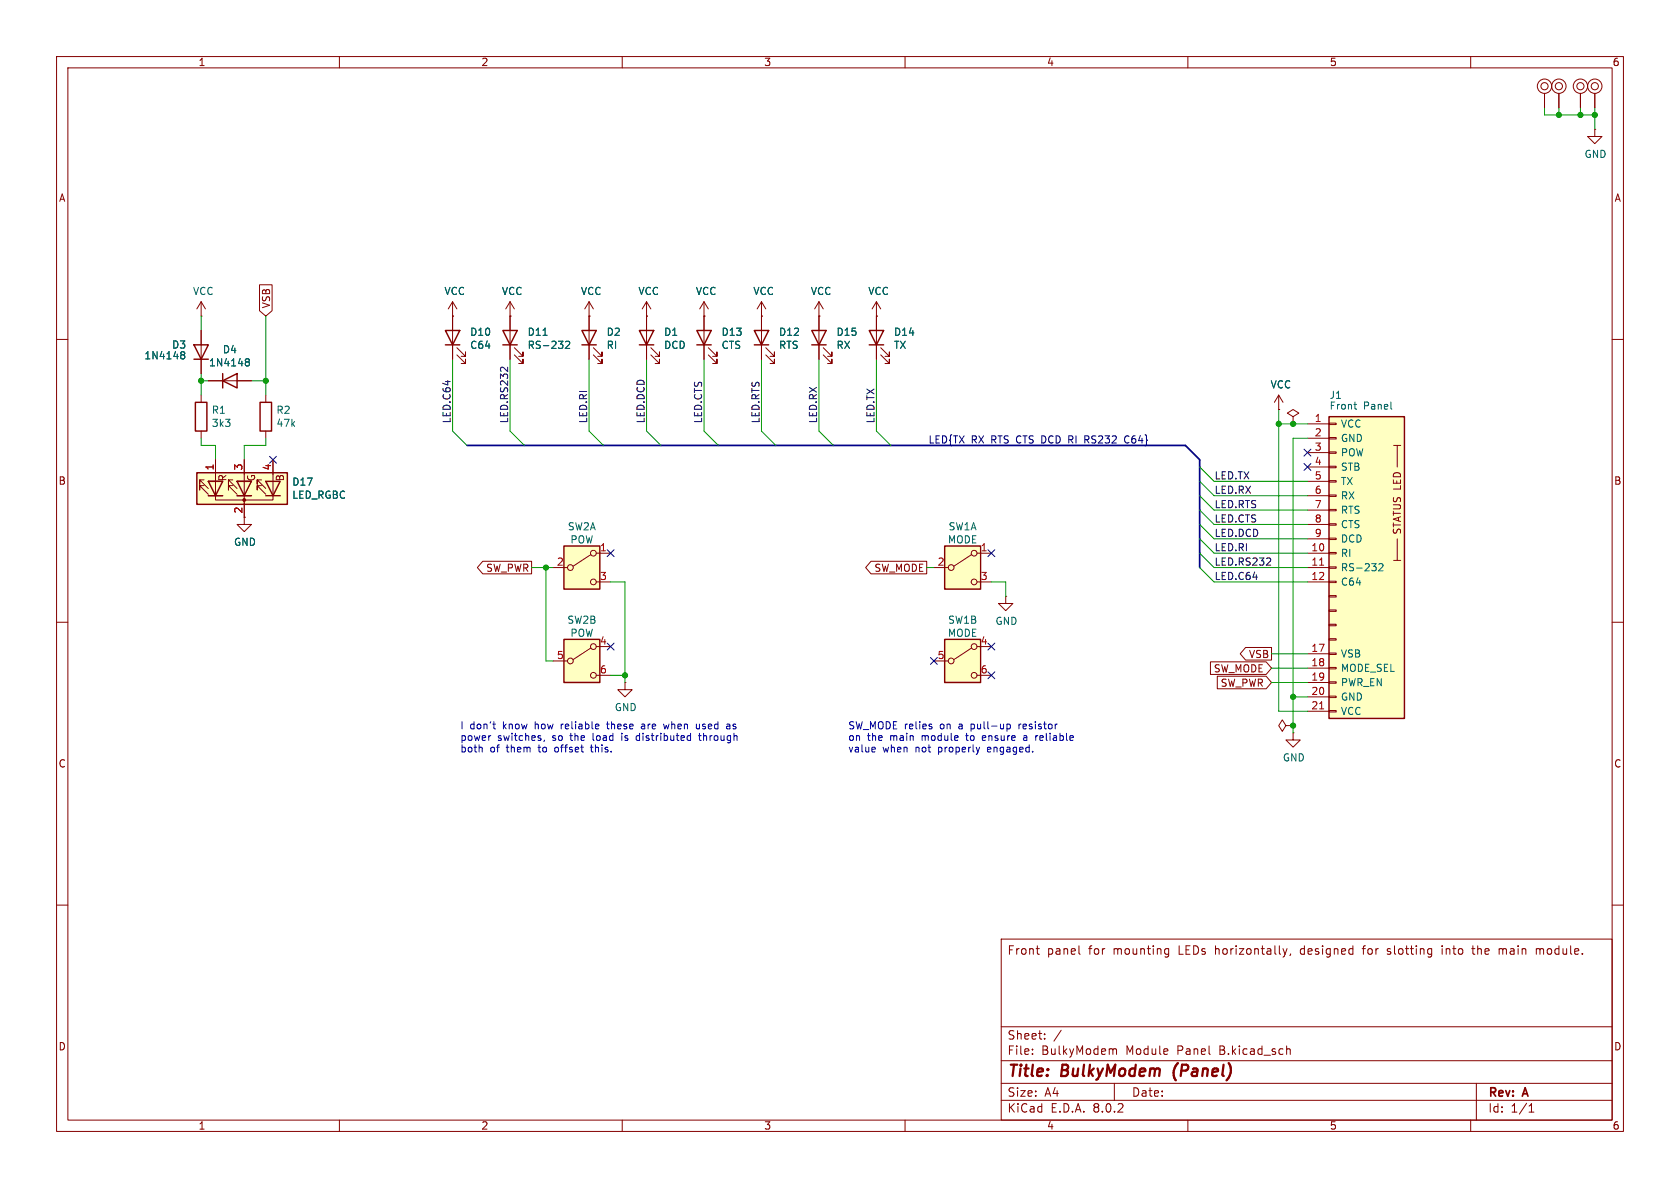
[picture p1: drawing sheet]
<svg xmlns="http://www.w3.org/2000/svg" width="297mm" height="210mm" viewBox="0 0 297 210" stroke-linecap="round" stroke-linejoin="round" font-family="sans-serif">
<g fill="none" stroke="#840000" stroke-width=".18">
<path d="M10 10h277v190h-277zM12 12h273v186h-273zM60 10v2M110 10v2M160 10v2M210 10v2M260 10v2M10 60h2M35.6 55.9h.1M35.6 53.3l-.8 1.3M35.6 53.3v2.6M35.6 53.3l.7 1.3"/>
<path d="M90.2 55.9v7.6M134.6 55.9h.1M134.6 53.3l-.7 1.3M134.6 53.3v2.6M134.6 53.3l.8 1.3M144.8 55.9v7.6M285 60h2M36.8 67.3h7.6M90.9 62.7l1.6 1.6v-.8v.8h-.8M90.9 61.5l1.6 1.5v-.8v.8h-.8M145.5 62.7l1.6 1.6v-.8v.8h-.8M145.5 61.5l1.6 1.5v-.8v.8h-.8"/>
<path d="M228.6 73.7l1-.7-1-.6-1 .6 1 .7v1.2M228.6 74.9h.1M10 110h2M285 110h2M10 160h2M285 160h2M177 166h108v32h-108zM183.2 167.7h.5M183.5 168.6l.2 .1M190.7 168.5l.3 .2M206.2 167.7l.4 .1M206.6 168.6l-.4 .1"/>
<path d="M206.6 167.7v1.2l-.1 .2-.4 .1M226.8 167.7l.4 1M227.2 168.7l-.2 .4-.2 .1M227.5 167.7l-.3 1M228.2 168.6l-.2 .3M240.8 167.7h.6M245.2 168.6l.5 .1M245.5 167.7l-.3 .2 .3 .3M255 167.2v.1M255 167.7v1M260.2 167.7h.5M260.4 167.2v1.3l.3 .2"/>
<path d="M265 167.8l.5-.1 .2 .2M265.7 167.9v.8M265.7 167.8v.1M271.6 167.8l.4-.1 .2 .2M271.6 167.7v1M272.2 167.9v.8M272.5 167.7l-.3 .2M60 198v2M110 198v2M160 198v2M177 194.5h108M177 191.5h108"/>
<path d="M177 187.5h108M177 181.5h108M182.5 186.3v.1M182.5 185.5v.1M184.7 183.6v.1M184.7 182.8v.1M187.6 182.1l-1.3 2M196.7 185.6l.3-.2 .3 .1 .1 .9M197 191.5v3M210 198v2M227.7 185.4l.3 .1 .1 .1v.8M260 198v2"/>
<path d="M261 191.5v6.5M270.3 196.6h.9M270.3 195.5l.4-.4v1.5"/>
</g>
<path d="M207.5 189.3l.1 1.1" fill="none" stroke="#840000" stroke-width=".4"/>
<path d="M88.9 58.4h2.5l-1.2 2.6zM143.5 58.4h2.5l-1.2 2.6zM39.4 67.3l2.5-1.3v2.6zM39.4 66v2.6M88.9 61h2.5M143.5 61h2.5" fill="none" stroke="#840000" stroke-width=".25"/>
<path d="M96 59.3h.7M43.5 63.9l.1 .1M43.5 63.5l.3-.1 .2 .1 .1 .2-.3 .3M43.6 64h.2M43.6 64h-.1M43.8 64l.3 .2-.1 .4-.2 .1-.3-.1M100 60.4l.5-.1 .2 .4-.8 .9h.8" fill="none" stroke="#006464" stroke-width=".18"/>
<path d="M234.9 73.7h13.4v53.3h-13.4z" fill="#ffffc2"/>
<g fill="none" stroke="#840000" stroke-width=".18">
<path d="M80 55.9h.1M80 53.3l-.8 1.3M80 53.3v10.2M80 53.3l.8 1.3M90.2 55.9h.1M90.2 53.3l-.8 1.3M90.2 53.3v2.6M90.2 53.3l.7 1.3M35.6 69.9v1.2M35.6 76.2v1.3M47 69.9v1.2M47 76.2v1.3"/>
<path d="M80.8 62.7l1.5 1.6v-.8v.8h-.8M80.8 61.5l1.5 1.5v-.8v.8h-.8M231.1 74.9h3.8M231.1 77.5h3.8M234.9 79.9h1.3v.2h-1.3zM234.9 77.3h1.3v.3h-1.3zM234.9 74.8h1.3v.3h-1.3zM246.4 78.7h1.2M247 78.7v3.9M231.1 97.8h3.8M231.1 80h3.8M231.1 82.6h3.8"/>
<path d="M231.1 85.1h3.8M231.1 87.6h3.8M231.1 90.2h3.8M231.1 92.7h3.8M231.1 95.3h3.8M234.9 97.7h1.3v.2h-1.3zM234.9 95.1h1.3v.3h-1.3zM234.9 92.6h1.3v.2h-1.3zM234.9 90h1.3v.3h-1.3zM234.9 87.5h1.3v.3h-1.3zM234.9 85h1.3v.2h-1.3zM234.9 82.4h1.3v.3h-1.3z"/>
<path d="M246.4 99.1h1.2M247 95.3v3.8M231.1 100.3h3.8M231.1 102.9h3.8M231.1 115.6h3.8M231.1 118.1h3.8M234.9 118h1.3v.2h-1.3zM234.9 115.4h1.3v.3h-1.3zM234.9 112.9h1.3v.3h-1.3zM234.9 110.4h1.3v.2h-1.3zM234.9 107.8h1.3v.3h-1.3zM234.9 105.3h1.3v.2h-1.3z"/>
<path d="M234.9 102.7h1.3v.3h-1.3zM234.9 100.2h1.3v.3h-1.3zM227.3 128.3l-.6-1-.6 1 .6 1 .6-1h1.3M228.6 128.3h.1M228.6 129.5v1.3h1.3l-1.3 1.3-1.3-1.3h1.3M228.6 129.5h.1M231.1 120.7h3.8M231.1 123.2h3.8M231.1 125.7h3.8M234.9 125.6h1.3v.3h-1.3zM234.9 123.1h1.3v.2h-1.3zM234.9 120.5h1.3v.3h-1.3z"/>
</g>
<path d="M78.7 58.4h2.6l-1.3 2.6zM34.5 71.1h2.1v5.1h-2.1zM46 71.1h2v5.1h-2zM78.7 61h2.6M234.9 73.7h13.4v53.3h-13.4z" fill="none" stroke="#840000" stroke-width=".25"/>
<path d="M239.4 71.5h.4M239.6 72.3h.2M245.9 72.3h.2M243.8 99.8l.5-.2 .2 .4-.8 .9h.8" fill="none" stroke="#006464" stroke-width=".18"/>
<path d="M233.3 99.9h.7M233.3 125.3h.7" fill="none" stroke="#a90000" stroke-width=".18"/>
<path d="M34.8 83.6h16v5.6h-16z" fill="#ffffc2"/>
<circle cx="43.2" cy="88.4" r=".25" fill="#840000" stroke="#840000" stroke-width=".18"/>
<g fill="none" stroke="#840000" stroke-width=".18">
<path d="M273 16.5v2.6M275.6 16.5v2.6M279.4 16.5v2.6M281.9 16.5v2.6M281.9 22.9v1.2h1.3l-1.3 1.3-1.2-1.3h1.2M281.9 22.9h.1M35.6 58.4v7.6M104.1 55.9h.1M104.1 53.3l-.7 1.3M104.1 53.3v10.2M104.1 53.3l.8 1.3M114.3 55.9h.1"/>
<path d="M114.3 53.3l-.8 1.3M114.3 53.3v10.2M114.3 53.3l.8 1.3M124.5 55.9h.1M124.5 53.3l-.8 1.3M124.5 53.3v10.2M124.5 53.3l.7 1.3M154.9 55.9v7.6M104.9 62.7l1.5 1.6v-.8v.8h-.7M104.9 61.5l1.5 1.5v-.8v.8h-.7M115.1 62.7l1.5 1.6v-.8v.8h-.8M115.1 61.5l1.5 1.5v-.8v.8h-.8"/>
<path d="M125.2 62.7l1.5 1.6v-.8v.8h-.7M125.2 61.5l1.5 1.5v-.8v.8h-.7M155.7 62.7l1.5 1.6v-.8v.8h-.7M155.7 61.5l1.5 1.5v-.8v.8h-.7M36.1 85.9h-.8v.7v-.7l1.5 1.5M36.1 84.8h-.8v.8v-.8l1.5 1.6M36.8 87.6h2.6M36.8 85.1h2.6zM36.8 85.1h.1M38.1 81.3v7.1h10.2v-1M41.1 85.9h-.7v.7v-.7l1.5 1.5M41.1 84.8h-.7v.8v-.8l1.5 1.6"/>
<path d="M41.9 87.6h2.5M41.9 85.1h2.5zM41.9 85.1h.1M43.2 81.3v11.4h1.2l-1.2 1.3-1.3-1.3h1.3M46.2 85.9h-.7v.7v-.7l1.5 1.5M46.2 84.8h-.7v.8v-.8l1.5 1.6M48.3 81.3v6.3"/>
<circle cx="273" cy="15.2" r=".63"/>
<circle cx="273.1" cy="15.2" r="1.27"/>
<circle cx="275.6" cy="15.2" r=".63"/>
<circle cx="275.6" cy="15.2" r="1.27"/>
<circle cx="279.4" cy="15.2" r=".63"/>
<circle cx="279.4" cy="15.2" r="1.27"/>
<circle cx="281.9" cy="15.2" r=".63"/>
<circle cx="281.9" cy="15.2" r="1.27"/>
</g>
<g fill="none" stroke="#840000" stroke-width=".25">
<path d="M102.9 58.4h2.5l-1.3 2.6zM113 58.4h2.6l-1.3 2.6zM123.2 58.4h2.5l-1.2 2.6zM153.7 58.4h2.5l-1.3 2.6zM34.3 61h2.5l-1.2 2.5zM34.3 63.5h2.5M102.9 61h2.5M113 61h2.6M123.2 61h2.5M153.7 61h2.5M34.8 83.6h16v5.6h-16zM36.8 85.1h2.6l-1.3 2.5z"/>
<path d="M36.8 87.6h2.6M41.9 85.1h2.5l-1.2 2.5zM41.9 87.6h2.5M47 85.1h2.5l-1.2 2.5zM47 87.6h2.5"/>
</g>
<path d="M32.1 62.7h.1M32.2 62.7h.2M32.2 62.7l-.1 .1M32.4 62.7l.3 .3-.1 .3-.2 .1h-.3M32.7 62.4l-.3 .3" fill="none" stroke="#006464" stroke-width=".18"/>
<path d="M99.7 96.5h6.3v7.6h-6.3z" fill="#ffffc2"/>
<g fill="none" stroke="#840000" stroke-width=".18">
<path d="M134.6 55.9v7.6M135.4 62.7l1.5 1.6v-.8v.8h-.8M135.4 61.5l1.5 1.5v-.8v.8h-.8M226.1 72.4h.1M226.1 69.9l-.8 1.2M226.1 69.9v2.5M226.1 69.9l.7 1.2M104.4 98l-3.1 2.1M105.4 97.8h2.5M97.8 100.3h2.5M105.4 102.9h2.5M177.8 105.4v1.3h1.3l-1.3 1.3-1.3-1.3h1.3"/>
<path d="M177.8 105.4h.1"/>
<circle cx="104.9" cy="97.8" r=".51"/>
<circle cx="100.8" cy="100.3" r=".51"/>
<circle cx="104.9" cy="102.9" r=".51"/>
</g>
<path d="M133.3 58.4h2.6l-1.3 2.6zM133.3 61h2.6M99.7 96.5h6.3v7.6h-6.3z" fill="none" stroke="#840000" stroke-width=".25"/>
<path d="M167 96.5h6.4v7.6h-6.4z" fill="#ffffc2"/>
<g fill="none" stroke="#840000" stroke-width=".18">
<path d="M171.8 98l-3.1 2.1M172.7 97.8h2.6M165.1 100.3h2.5M172.7 102.9h2.6"/>
<circle cx="172.2" cy="97.8" r=".51"/>
<circle cx="168.1" cy="100.3" r=".51"/>
<circle cx="172.2" cy="102.9" r=".51"/>
</g>
<path d="M167 96.5h6.4v7.6h-6.4z" fill="none" stroke="#840000" stroke-width=".25"/>
<path d="M167 113h6.4v7.7h-6.4z" fill="#ffffc2"/>
<g fill="none" stroke="#840000" stroke-width=".18">
<path d="M144.8 55.9h.1M144.8 53.3l-.8 1.3M144.8 53.3v2.6M144.8 53.3l.7 1.3M154.9 55.9h.1M154.9 53.3l-.7 1.3M154.9 53.3v2.6M154.9 53.3l.8 1.3M165.1 116.8h2.5M171.8 114.6l-3.1 2M172.7 114.3h2.6M172.7 119.4h2.6"/>
<circle cx="168.1" cy="116.8" r=".51"/>
<circle cx="172.2" cy="119.4" r=".51"/>
<circle cx="172.2" cy="114.3" r=".51"/>
</g>
<path d="M167 113h6.4v7.7h-6.4z" fill="none" stroke="#840000" stroke-width=".25"/>
<path d="M99.7 113h6.3v7.7h-6.3z" fill="#ffffc2"/>
<g fill="none" stroke="#840000" stroke-width=".18">
<path d="M273 16.5v2.6M275.6 16.5v2.6M279.4 16.5v2.6M281.9 16.5v2.6M35.6 58.4v2.6M45.9 50.3h2.2v4.6l-1.1 1-1.1-1zM80 55.9h.1M80 55.9v2.5M90.2 55.9h.1M90.2 55.9v2.5M104.1 55.9h.1M104.1 55.9v2.5"/>
<path d="M114.3 55.9h.1M114.3 55.9v2.5M124.5 55.9h.1M124.5 55.9v2.5M134.6 55.9h.1M134.6 55.9v2.5M144.8 55.9h.1M144.8 55.9v2.5M154.9 55.9h.1M154.9 55.9v2.5M35.6 63.5v2.5M36.8 67.3h2.6"/>
<path d="M41.9 67.3h2.5M80 61v2.5M90.2 61v2.5M104.1 61v2.5M114.3 61v2.5M124.5 61v2.5M134.6 61v2.5M144.8 61v2.5M154.9 61v2.5M226.1 72.4h.1M228.6 74.9h.1M38.1 81.3v2.5"/>
<path d="M43.2 81.3v2.5M43.2 88.9v2.5M48.3 81.3v2.5M85.3 99.2h8.7v2.2h-8.7l-.9-1.1zM154 99.2h9.8v2.2h-9.8l-1-1.1zM97.8 116.8h2.5M104.4 114.6l-3.1 2M105.4 114.3h2.5M105.4 119.4h2.5M214 117h9.8l1 1.1-1 1.1h-9.8zM215.2 119.5h8.6l1 1.2-1 1.1h-8.6zM220.2 114.5h4.6v2.2h-4.6l-.9-1.1z"/>
<path d="M110.5 120.7v1.2h1.3l-1.3 1.3-1.3-1.3h1.3M110.5 120.7h.1"/>
<circle cx="100.8" cy="116.8" r=".51"/>
<circle cx="104.9" cy="114.3" r=".51"/>
<circle cx="104.9" cy="119.4" r=".51"/>
</g>
<path d="M99.7 113h6.3v7.7h-6.3z" fill="none" stroke="#840000" stroke-width=".25"/>
<path d="M89.7 64.9v.8l-.7-.7-.3-.1-.2 .3M224.4 98.6l.2 .3v.3l-.7 .7h.7" fill="none" stroke="#0f0f0f" stroke-width=".18"/>
<g fill="none" stroke="#000084" stroke-width=".18">
<path d="M191.8 77.7h.5M192.1 77.7l.4 .6M192.3 77h-.5v1.3M199.4 77a.64 .64 0 0 0-.6 .7 .64 .64 0 0 0 .6 .6M230.5 79.4l1.2 1.2M231.7 79.4l-1.2 1.2M47.7 80.7l1.2 1.2M48.9 80.7l-1.2 1.2M107.3 97.2l1.3 1.2M108.6 97.2l-1.3 1.2M174.7 97.2l1.2 1.2M175.9 97.2l-1.2 1.2"/>
<path d="M230.5 81.9l1.2 1.3M231.7 81.9l-1.2 1.3M107.3 113.7l1.3 1.2M108.6 113.7l-1.3 1.2M164.5 116.2l1.2 1.2M165.7 116.2l-1.2 1.2M174.7 118.8l1.2 1.2M174.7 113.7l1.2 1.2M175.9 118.8l-1.2 1.2M175.9 113.7l-1.2 1.2"/>
</g>
<g fill="none" stroke="#0000c2" stroke-width=".18">
<path d="M85.2 132.2l.1 .7M86.6 130h.2M87.1 128h.5M87.4 128.8h.2M96.3 130.8l-.2 .3M104.4 132.1h.4M104.5 131.7l.1 1.2M107.2 128h.5M107.4 127.6v1.2M109.9 129.6v.1M109.9 130v.9M112.9 130l-.3 .1-.1 .2v.5l.4 .1"/>
<path d="M113.8 128l-.4 .1M113.9 128.4h-.3l-.2 .1v.3h.5M117.3 128l.2 .8 .3-.6 .2 .6M122 130l.1 .1M122.1 129.6v1.3M122.1 130.8l-.1 .1M123.5 130h.5M123.7 128.7l-.2 .1h-.3M123.7 128v.8M123.7 129.6v1.1l.3 .2M128.6 128l.4 .1v.7M129 128.8h-.4"/>
<path d="M129 128.3l-.4 .1M154.6 132.1l.1 .3-.6 .1M154.7 132.9h-.1M164.6 128.4l.2 .2-.2 .2M164.6 128l.1 .1M173.2 132.1l-.3 .8M173.8 130l-.1 .2v.5l.1 .2M174.3 130.3l-.6 .2M178 128.1l.4-.1 .2 .2-.1 .6h-.5M178 128v1.3M180.1 128v.8M180.4 128l-.3 .2"/>
<path d="M181.3 130l-.3 .1M181.4 130.4h-.3l-.2 .2 .1 .2 .4 .1M183.3 130h.2"/>
</g>
<path d="M82.5 78.7h127l2.6 2.6v19" fill="none" stroke="#000084" stroke-width=".3"/>
<g fill="none" stroke="#009600" stroke-width=".18">
<path d="M273 19.1v1.2h8.9M275.6 19.1v1.2M279.4 19.1v1.2M281.9 19.1v3.8M35.6 55.9v2.5M47 55.9v14M35.6 67.3h1.2M35.6 66v3.9M35.6 77.5v1.2h2.5v2.6M44.4 67.3h2.6M47 77.5v1.2h-3.8v2.6M80 63.5v12.7l2.5 2.5"/>
<path d="M90.2 63.5v12.7l2.5 2.5M104.1 63.5v12.7l2.6 2.5M114.3 63.5v12.7l2.5 2.5M124.5 63.5v12.7l2.5 2.5M134.6 63.5v12.7l2.6 2.5M144.8 63.5v12.7l2.5 2.5M154.9 63.5v12.7l2.6 2.5M226.1 74.9h5M226.1 72.4v53.3h5M231.1 77.5h-2.5v52M212.1 87.6l2.5 2.6h16.5M212.1 97.8l2.5 2.5h16.5"/>
<path d="M212.1 85.1l2.5 2.5h16.5M212.1 82.6l2.5 2.5h16.5M212.1 95.3l2.5 2.5h16.5M212.1 90.2l2.5 2.5h16.5M212.1 92.7l2.5 2.6h16.5M94 100.3h3.8M96.5 100.3v16.5h1.3M107.9 102.9h2.6v17.8M107.9 119.4h2.6M163.8 100.3h1.3M175.3 102.9h2.5v2.5M212.1 100.3l2.5 2.6h16.5"/>
<path d="M224.8 118.1h6.3M224.8 115.6h6.3M224.8 120.7h6.3M228.6 123.2h2.5"/>
</g>
<path d="M96 59.3h.7M32.1 62.7h.1M32.2 62.7h.2M32.2 62.7l-.1 .1M32.4 62.7l.3 .3-.1 .3-.2 .1h-.3M32.7 62.4l-.3 .3M43.5 63.9l.1 .1M43.5 63.5l.3-.1 .2 .1 .1 .2-.3 .3M43.6 64h.2M43.6 64h-.1M43.8 64l.3 .2-.1 .4-.2 .1-.3-.1M100 60.4l.5-.1 .2 .4-.8 .9h.8" fill="none" stroke="#006464" stroke-width=".18"/>
<g fill="#009600" stroke="#009600" stroke-width=".18">
<circle cx="47" cy="67.3" r=".46"/>
<circle cx="35.6" cy="67.3" r=".46"/>
<circle cx="228.6" cy="123.2" r=".46"/>
<circle cx="228.6" cy="128.3" r=".46"/>
<circle cx="226.1" cy="74.9" r=".46"/>
<circle cx="228.6" cy="74.9" r=".46"/>
<circle cx="281.9" cy="20.3" r=".46"/>
<circle cx="275.6" cy="20.3" r=".46"/>
<circle cx="279.4" cy="20.3" r=".46"/>
<circle cx="110.5" cy="119.4" r=".46"/>
<circle cx="96.5" cy="100.3" r=".46"/>
</g>
<g font-size="2.8" fill="#840000">
<text x="178" y="190.9">Title:</text>
<text x="187.7" y="190.9">BulkyModem</text>
<text x="208.3" y="190.9">(Panel)</text>
</g>
<g font-size="2.1" fill="#840000">
<text x="178" y="169">Front</text>
<text x="185.1" y="169">panel</text>
<text x="192.5" y="169">for</text>
<text x="197" y="169">mounting</text>
<text x="208.6" y="169">LEDs</text>
<text x="215.2" y="169">horizontally,</text>
<text x="230.4" y="169">designed</text>
<text x="241.7" y="169">for</text>
<text x="246.1" y="169">slotting</text>
<text x="255.9" y="169">into</text>
<text x="261.5" y="169">the</text>
<text x="266.3" y="169">main</text>
<text x="273" y="169">module.</text>
<text x="178" y="184">Sheet:</text>
<text x="178" y="186.7">File:</text>
<text x="184.1" y="186.7">BulkyModem</text>
<text x="199.1" y="186.7">Module</text>
<text x="208.3" y="186.7">Panel</text>
<text x="215.8" y="186.7">B.kicad_sch</text>
<text x="178" y="196.9">KiCad</text>
<text x="178" y="194.1">Size:</text>
<text x="184.7" y="194.1">A4</text>
<text x="185.7" y="196.9">E.D.A.</text>
<text x="193.3" y="196.9">8.0.2</text>
<text x="200" y="194.1">Date:</text>
<text x="263" y="194.3">Rev:</text>
<text x="263" y="196.9">Id:</text>
<text x="267.1" y="196.9">1/1</text>
<text x="269.4" y="194.3">A</text>
</g>
<g font-size="1.8" fill="#840000">
<text x="35" y="11.9">1</text>
<text x="85" y="11.9">2</text>
<text x="135" y="11.9">3</text>
<text x="185" y="11.9">4</text>
<text x="235" y="11.9">5</text>
<text x="285" y="11.9">6</text>
<text x="10.3" y="35.9">A</text>
<text x="285.3" y="35.9">A</text>
<text x="47.9" y="54.6" transform="rotate(-90 47.9 54.6)">VSB</text>
<text x="10.3" y="85.9">B</text>
<text x="40.2" y="85.2" transform="rotate(-90 40.2 85.2)">R</text>
<text x="45.3" y="85.2" transform="rotate(-90 45.3 85.2)">G</text>
<text x="50.4" y="85.2" transform="rotate(-90 50.4 85.2)">B</text>
<text x="285.3" y="85.9">B</text>
<text x="42.9" y="90.9" transform="rotate(-90 42.9 90.9)">2</text>
<text x="247.9" y="94.6" transform="rotate(-90 247.9 94.6)">STATUS LED</text>
<text x="85.8" y="101.3">SW_PWR</text>
<text x="154.5" y="101.3">SW_MODE</text>
<text x="214.5" y="119.1">SW_MODE</text>
<text x="220.7" y="116.5">VSB</text>
<text x="215.7" y="121.6">SW_PWR</text>
<text x="10.3" y="135.9">C</text>
<text x="285.3" y="135.9">C</text>
<text x="10.3" y="185.9">D</text>
<text x="285.3" y="185.9">D</text>
<text x="35" y="199.9">1</text>
<text x="85" y="199.9">2</text>
<text x="135" y="199.9">3</text>
<text x="185" y="199.9">4</text>
<text x="235" y="199.9">5</text>
<text x="285" y="199.9">6</text>
</g>
<g font-size="1.8" fill="#006464">
<text x="280" y="28.1">GND</text>
<text x="34" y="52.3">VCC</text>
<text x="78.5" y="52.3">VCC</text>
<text x="88.6" y="52.3">VCC</text>
<text x="102.6" y="52.3">VCC</text>
<text x="112.8" y="52.3">VCC</text>
<text x="122.9" y="52.3">VCC</text>
<text x="133.1" y="52.3">VCC</text>
<text x="143.2" y="52.3">VCC</text>
<text x="153.4" y="52.3">VCC</text>
<text x="83" y="59.6">D10</text>
<text x="93.2" y="59.6">D11</text>
<text x="107.1" y="59.6">D2</text>
<text x="117.3" y="59.6">D1</text>
<text x="127.5" y="59.6">D13</text>
<text x="137.6" y="59.6">D12</text>
<text x="147.8" y="59.6">D15</text>
<text x="157.9" y="59.6">D14</text>
<text x="25.4" y="63.7">1N4148</text>
<text x="30.3" y="61.8">D3</text>
<text x="36.8" y="65">1N4148</text>
<text x="39.3" y="62.7">D4</text>
<text x="83" y="61.9">C64</text>
<text x="93.2" y="61.9">RS-232</text>
<text x="107.1" y="61.9">RI</text>
<text x="117.3" y="61.9">DCD</text>
<text x="127.5" y="61.9">CTS</text>
<text x="137.6" y="61.9">RTS</text>
<text x="147.8" y="61.9">RX</text>
<text x="157.9" y="61.9">TX</text>
<text x="224.5" y="68.9">VCC</text>
<text x="235" y="70.7">J1</text>
<text x="37.3" y="73.4">R1</text>
<text x="37.3" y="75.7">3k3</text>
<text x="48.8" y="73.4">R2</text>
<text x="48.8" y="75.7">47k</text>
<text x="235" y="72.6">Front</text>
<text x="237" y="75.8">VCC</text>
<text x="241" y="72.6">Panel</text>
<text x="237" y="78.3">GND</text>
<text x="237" y="80.9">POW</text>
<text x="237" y="83.4">STB</text>
<text x="51.6" y="88.4">LED_RGBC</text>
<text x="51.6" y="86.1">D17</text>
<text x="237" y="86">TX</text>
<text x="237" y="88.5">RX</text>
<text x="100.3" y="94">SW2A</text>
<text x="167.6" y="94">SW1A</text>
<text x="237" y="91">RTS</text>
<text x="237" y="93.6">CTS</text>
<text x="41.3" y="96.7">GND</text>
<text x="100.7" y="96.3">POW</text>
<text x="167.5" y="96.3">MODE</text>
<text x="237" y="98.7">RI</text>
<text x="237" y="101.2">RS-232</text>
<text x="237" y="96.1">DCD</text>
<text x="237" y="103.7">C64</text>
<text x="100.2" y="110.5">SW2B</text>
<text x="100.7" y="112.8">POW</text>
<text x="167.5" y="112.8">MODE</text>
<text x="167.5" y="110.5">SW1B</text>
<text x="175.9" y="110.7">GND</text>
<text x="237" y="116.4">VSB</text>
<text x="237" y="119">MODE_SEL</text>
<text x="108.6" y="125.9">GND</text>
<text x="237" y="121.5">PWR_EN</text>
<text x="237" y="124.1">GND</text>
<text x="237" y="126.6">VCC</text>
<text x="226.7" y="134.8">GND</text>
</g>
<g font-size="1.8" fill="#0f0f0f">
<text x="79.7" y="74.9" transform="rotate(-90 79.7 74.9)">LED.C64</text>
<text x="89.9" y="74.9" transform="rotate(-90 89.9 74.9)">LED.RS232</text>
<text x="103.9" y="74.9" transform="rotate(-90 103.9 74.9)">LED.RI</text>
<text x="114" y="74.9" transform="rotate(-90 114 74.9)">LED.DCD</text>
<text x="124.2" y="74.9" transform="rotate(-90 124.2 74.9)">LED.CTS</text>
<text x="134.4" y="74.9" transform="rotate(-90 134.4 74.9)">LED.RTS</text>
<text x="144.5" y="74.9" transform="rotate(-90 144.5 74.9)">LED.RX</text>
<text x="154.7" y="74.9" transform="rotate(-90 154.7 74.9)">LED.TX</text>
<text x="214.6" y="89.9">LED.RTS</text>
<text x="214.6" y="87.4">LED.RX</text>
<text x="214.6" y="84.8">LED.TX</text>
<text x="214.6" y="95">LED.DCD</text>
<text x="214.6" y="92.4">LED.CTS</text>
<text x="214.6" y="97.5">LED.RI</text>
<text x="214.6" y="100.1">LED.RS232</text>
<text x="214.6" y="102.6">LED.C64</text>
</g>
<g font-size="1.8" fill="#a90000">
<text x="232.3" y="74.7">1</text>
<text x="232.3" y="77.2">2</text>
<text x="37.8" y="83.3" transform="rotate(-90 37.8 83.3)">1</text>
<text x="42.9" y="83.3" transform="rotate(-90 42.9 83.3)">3</text>
<text x="48" y="83.3" transform="rotate(-90 48 83.3)">4</text>
<text x="232.3" y="79.8">3</text>
<text x="232.3" y="82.3">4</text>
<text x="232.3" y="84.8">5</text>
<text x="232.3" y="87.4">6</text>
<text x="232.3" y="89.9">7</text>
<text x="232.3" y="92.5">8</text>
<text x="232.3" y="95">9</text>
<text x="98.4" y="100.1">2</text>
<text x="106" y="97.5">1</text>
<text x="165.7" y="100.1">2</text>
<text x="173.3" y="97.5">1</text>
<text x="231.7" y="97.5">10</text>
<text x="231.7" y="100.1">11</text>
<text x="106" y="102.6">3</text>
<text x="173.3" y="102.6">3</text>
<text x="231.7" y="102.6">12</text>
<text x="98.4" y="116.6">5</text>
<text x="106" y="114">4</text>
<text x="106" y="119.1">6</text>
<text x="165.7" y="116.6">5</text>
<text x="173.3" y="114">4</text>
<text x="173.3" y="119.1">6</text>
<text x="231.7" y="115.3">17</text>
<text x="231.7" y="117.9">18</text>
<text x="231.7" y="120.4">19</text>
<text x="231.7" y="122.9">20</text>
<text x="231.7" y="125.5">21</text>
</g>
<g font-size="1.8" fill="#000084">
<text x="164.1" y="78.5">LED{TX</text>
<text x="171.7" y="78.5">RX RTS CTS DCD RI</text>
<text x="192.6" y="78.5">RS232</text>
<text x="199.9" y="78.5">C64}</text>
</g>
<g font-size="1.8" fill="#0000c2">
<text x="81.3" y="129">I</text>
<text x="81.3" y="131.1">power</text>
<text x="83.1" y="129">don't</text>
<text x="88" y="131.1">switches,</text>
<text x="89" y="129">know</text>
<text x="94.8" y="129">how</text>
<text x="97.8" y="131.1">so</text>
<text x="99.6" y="129">reliable</text>
<text x="101.1" y="131.1">the</text>
<text x="105.3" y="131.1">load</text>
<text x="108" y="129">these</text>
<text x="110.5" y="131.1">is</text>
<text x="113.3" y="131.1">distributed</text>
<text x="114.2" y="129">are</text>
<text x="118.4" y="129">when</text>
<text x="124.3" y="129">used</text>
<text x="124.7" y="131.1">through</text>
<text x="129.9" y="129">as</text>
<text x="149.9" y="129">SW_MODE relies</text>
<text x="149.9" y="131.1">on</text>
<text x="153.3" y="131.1">the</text>
<text x="157.5" y="131.1">main</text>
<text x="163.2" y="131.1">module</text>
<text x="166.3" y="129">on</text>
<text x="169.8" y="129">a</text>
<text x="171.3" y="131.1">to</text>
<text x="172.1" y="129">pull-up</text>
<text x="174.3" y="131.1">ensure</text>
<text x="180.8" y="129">resistor</text>
<text x="181.8" y="131.1">a</text>
<text x="184.1" y="131.1">reliable</text>
<text x="81.3" y="133.1">both</text>
<text x="86.6" y="133.1">of</text>
<text x="89.7" y="133.1">them</text>
<text x="95.5" y="133.1">to</text>
<text x="98.5" y="133.1">offset</text>
<text x="105.2" y="133.1">this.</text>
<text x="149.9" y="133.1">value</text>
<text x="156.1" y="133.1">when</text>
<text x="161.9" y="133.1">not</text>
<text x="166.1" y="133.1">properly</text>
<text x="175" y="133.1">engaged.</text>
</g>
</svg>
